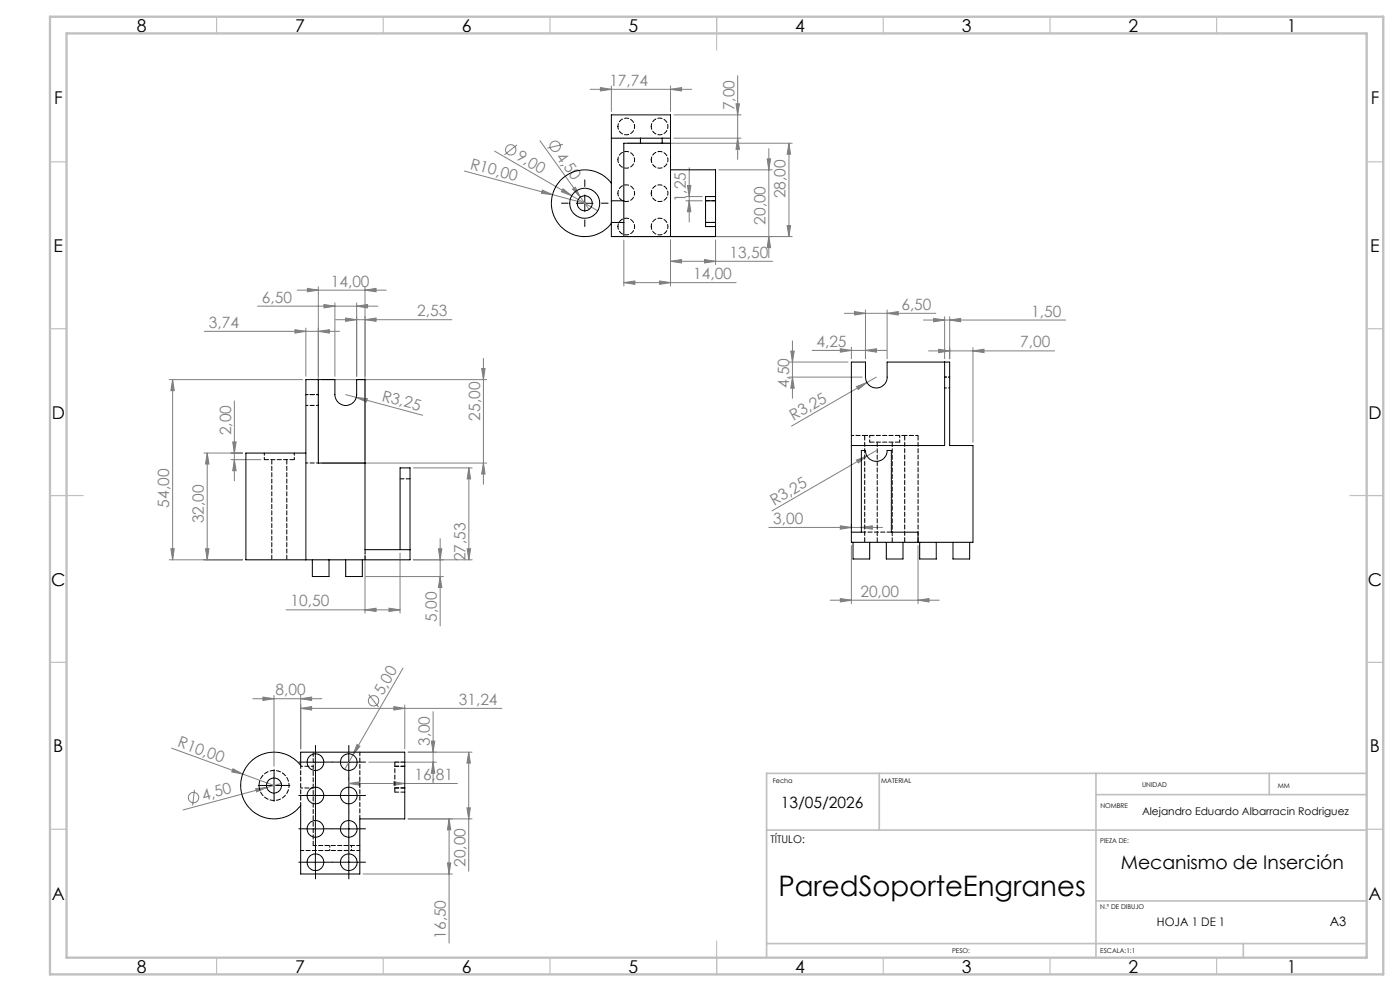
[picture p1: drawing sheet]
<svg xmlns="http://www.w3.org/2000/svg" width="420mm" height="297mm" viewBox="0 0 420 297" stroke-linecap="round" stroke-linejoin="round" font-family="sans-serif">
<g fill="none" stroke="#808080" stroke-width=".3">
<path d="M177.1 26.8h30.4M180.1 26.2l3.3 .6-3.3 .5zM183.4 25.7v7.7M201.2 26.8l3.3-.6v1.1zM201.2 25.7v7.7M202.2 34.4h20.1M220.8 31.1h1l-.5 3.3zM221.3 22.7v25.1M139.3 51.3l26.5 7M148.4 45.3l30.9 17.9M155.1 43.4l-3.8 3M162 42.2l14.7 20.6"/>
<path d="M162.7 57l3.1 1.3-3.3-.3zM165.8 58.3l9.6 2.6M168.9 43.3l-4.7 1.1M168.9 56.6l2.6 2.1-3.1-1.2zM171.8 56.7l.8-.6 1.5 3zM188.2 42.9h49.5M202.2 41.4h20.1M205.7 58.9h5M206.2 55.6h1.1l-.5 3.3zM206.8 50.3v16.2M215.7 50.9h16M221.3 41.4l.5 3.3h-1z"/>
<path d="M230.2 47.6h1l-.6 3.3zM230.6 44.6v32.7M236.7 42.9l.5 3.3h-1.1zM236.7 42.9v28M187.1 71.9v13.8M188.2 70.9h49.5M201.2 78.3l3.3-.5v1zM201.2 71.9v13.8M201.2 78.3h30.6M205.7 60.2h5M206.8 60.2l.5 3.3h-1.1zM211.3 77.8l3.4 .5-3.4 .5z"/>
<path d="M214.7 71.9v7.4M230.6 70.9l.6 3.3h-1zM236.1 67.6h1.1l-.5 3.3zM61.3 99.3h40.5M77.3 91.8h36M88.5 98.8l3.3 .5-3.3 .5zM89.1 87h26.8M91.8 98.3v14.5M92.2 86.4l3.3 .6-3.3 .5zM95.5 99.3l3.3-.5v1zM95.5 85.9v51.9M97.2 91.3l3.3 .5-3.3 .5z"/>
<path d="M100.5 90.8v22M100.6 95.8h34.9M103.7 95.3l3.3 .5-3.3 .5zM107 91.8l3.3-.5v1zM107 90.8v22M109.5 95.8l3.3-.5v1zM109.5 87l3.3-.6v1.1zM109.5 85.9v51.9M187.1 84.7l3.4-.5v1zM187.1 84.7h33.7M197.9 84.2l3.3 .5-3.3 .5zM253.3 93.9h27.4"/>
<path d="M256.4 93.4l3.2 .5-3.2 .5zM259.6 92.9v14.6M266.1 93.9l3.4-.5v1zM266.1 92.9v14.6M277 95.9h42.7M280.1 95.4l3.3 .5-3.3 .5zM283.4 94.9v12.6M284.9 95.9l3.3-.5v1zM284.9 94.9v12.6M50.8 113.8h40M51.8 113.8v54M51.8 113.8l.5 3.3h-1z"/>
<path d="M96.5 113.8h49.5M103.7 118.3l3.2 .8M106.9 119.1l3.3 .4-.3 1zM106.9 119.1l19.9 5.4M144.5 110.5h1l-.5 3.3zM145 107.4v37.7M236.7 108.5h17.7M236.7 113h22M237.2 105.2h1.1l-.6 3.3zM237.7 113l.6 3.3h-1.1zM237.7 102.2v17.2M243.6 105h22.4"/>
<path d="M252.1 104.5l3.3 .5-3.3 .5zM255.4 104v3.5M257 115.8l3.1-1.2-2.6 2.1zM259.6 105l3.4-.5v1zM262.9 113l-25.4 14.7M278.6 105.2h37.8M281.6 104.7l3.3 .5-3.3 .5zM291.9 105.2l3.3-.5v1zM291.9 104.2v28.3M61.2 135.8h11.6M62.2 135.8v32M62.2 135.8l.5 3.3h-1z"/>
<path d="M69.3 137.8h9M69.8 132.5h1l-.5 3.3zM70.3 120.2v23.9M70.3 137.8l.5 3.3h-1zM96.5 138.8h49.5M145 138.8l.5 3.3h-1zM257 137.9l3.1-1.2-2.6 2zM260.1 136.7l-28.5 16.4M262.9 135l-2.8 1.7M124 140.2h17.6M140.7 140.2v27.6M140.7 140.2l.5 3.3h-1z"/>
<path d="M230.6 158.1h34.2M252.1 157.6l3.3 .5-3.3 .5zM255.4 157.1v1.4M258.4 158.1l3.3-.5v1zM50.8 167.8h22M51.3 164.5h1l-.5 3.3zM61.7 164.5h1l-.5 3.3zM109.5 165.7v18.1M109.7 172.8h23.3M120 165.7v18.1M124 167.8h17.6M131.5 164.5h1l-.5 3.3z"/>
<path d="M132 172.8l.5 3.3h-1zM132 161.4v26.2M140.2 164.5h1l-.5 3.3zM249.1 179.9h32.7M252.1 179.4l3.3 .5-3.3 .5zM255.4 163.5v17.4M275.4 179.9l3.3-.5v1zM275.4 163.5v17.4M85.8 182.8h34.2M109.5 182.8l3.3-.5v1zM116.7 182.3l3.3 .5-3.3 .5zM75.8 209.4h20.8"/>
<path d="M78.9 208.9l3.3 .5-3.3 .5zM82.2 208.4v21.3M90.2 209.4l3.3-.5v1zM90.2 212.3l3.3-.5v1zM90.2 208.4v16M90.2 212.3h60.4M110.6 208.1l3 3.8M118.1 211.8l3.3 .5-3.3 .5zM120.9 200.2l-15 26.1M121.4 211.3v13.1M129.9 213.3v21.5M51.5 224.2l30.7 11.2"/>
<path d="M58.3 236.7l-.5 4.7M69.9 230.4l2.9 1.6-3.3-.7zM76.7 236.4l3.3-.4-3 1.3zM84.4 234.8l-29.5 7.9M104.6 234.8l3.4-.5v1zM104.6 234.4v1.4M104.6 234.8h32.6M105.9 226.3l-2.5 4.3M107.1 223.1l.9 .6-2.1 2.6zM110.6 228.4h20.3M118.1 234.3l3.3 .5-3.3 .5zM122.4 225.4h19.2"/>
<path d="M129.4 222.1h1l-.5 3.3zM129.9 228.4l.5 3.3h-1zM140.6 225.4v35.7M140.6 225.4l.5 3.3h-1zM122.4 245.4h19.2M134.2 258.6h1l-.5 3.3zM134.7 245.4l.5 3.3h-1zM134.7 245.4v37.2M140.1 242.1h1l-.5 3.3zM108.9 261.9h26.8"/>
<circle cx="153.2" cy="44.9" r="1.56"/>
<circle cx="166.5" cy="43.9" r="1.56"/>
<circle cx="112.1" cy="210" r="1.55"/>
<circle cx="58.1" cy="239" r="1.55"/>
</g>
<g fill="none" stroke="#000" stroke-width=".3" stroke-dasharray="15.2 1.3 1.3 1.3">
<path d="M175.4 55.9v-2M170.4 60.9h-2M175.4 65.9v2M180.4 60.9h2M79.7 235.4h-2.2M82.2 232.9v-2.3M82.2 237.9v2.2M84.7 235.4h2.3M92.1 238.4h-2.5M92.1 228.4h-2.5M94.6 235.9v-2.5M94.6 225.9v-2.5"/>
<path d="M94.6 230.9v2.5M97.1 238.4h2.5M97.1 228.4h2.5M102.1 238.4h-2.5M102.1 228.4h-2.5M104.6 235.9v-2.5M104.6 225.9v-2.5M104.6 230.9v2.5M107.1 238.4h2.5M107.1 228.4h2.5M92.1 258.4h-2.5M92.1 248.4h-2.5"/>
<path d="M94.6 255.9v-2.5M94.6 245.9v-2.5M94.6 250.9v2.5M94.6 240.9v2.5M97.1 258.4h2.5M97.1 248.4h2.5M102.1 258.4h-2.5M102.1 248.4h-2.5M104.6 255.9v-2.5M104.6 245.9v-2.5M104.6 250.9v2.5M104.6 240.9v2.5"/>
<path d="M107.1 258.4h2.5M107.1 248.4h2.5M94.6 260.9v2.5M104.6 260.9v2.5"/>
</g>
<g fill="none" stroke="#000" stroke-width=".3">
<path d="M175.4 58.4v5M172.9 60.9h5M79.7 235.4h5M82.2 232.9v5M92.1 238.4h5M92.1 228.4h5M94.6 225.9v5M94.6 235.9v5M102.1 238.4h5M102.1 228.4h5M104.6 225.9v5M104.6 235.9v5"/>
<path d="M92.1 258.4h5M92.1 248.4h5M94.6 245.9v5M94.6 255.9v5M102.1 258.4h5M102.1 248.4h5M104.6 245.9v5M104.6 255.9v5"/>
</g>
<g fill="none" stroke="#c0c0c0" stroke-width=".35">
<path d="M65 5v5M115 5v5M165 5v5M215 5v10M265 5v5M315 5v5M365 5v5M15 48.5h5M410 48.5h5M15 98.5h5M410 98.5h5M15 148.5h10"/>
<path d="M405 148.5h10M15 198.5h5M410 198.5h5M15 248.5h5M410 248.5h5M65 287v5M115 287v5M165 287v5M215 282v10M265 287v5M315 287v5M365 287v5"/>
</g>
<path d="M263.8 231.8v17M328.8 231.8v55.2M328.8 238.2h81.2M380.8 231.8v6.4M410 231.8h-180v55.2M230 248.8h180M328.8 270h81.2M230 282.8h180M373 282.8v4.2" fill="none" stroke="#c0c0c0" stroke-width=".5"/>
<path d="M15 5h400v287h-400zM20 10h390v277h-390z" fill="none" stroke="#c0c0c0" stroke-width=".7"/>
<g fill="#808080">
<path d="M171.8 56.7l.8-.6 1.5 3z"/>
<path d="M168.9 56.6l2.6 2.1-3.1-1.2z"/>
<path d="M69.9 230.4l2.9 1.6-3.3-.7z"/>
<path d="M162.7 57l3.1 1.3-3.3-.3z"/>
<path d="M76.7 236.4l3.3-.4-3 1.3z"/>
<path d="M257 137.9l3.1-1.2-2.6 2z"/>
<path d="M257 115.8l3.1-1.2-2.6 2.1z"/>
<path d="M107.1 223.1l.9 .6-2.1 2.6z"/>
<path d="M106.9 119.1l3.3 .4-.3 1z"/>
<path d="M259.6 105l3.4-.5v1zM252.1 104.5l3.3 .5-3.3 .5zM275.4 179.9l3.3-.5v1zM252.1 179.4l3.3 .5-3.3 .5z"/>
<path d="M109.5 95.8l3.3-.5v1zM103.7 95.3l3.3 .5-3.3 .5zM201.2 26.8l3.3-.6v1.1zM180.1 26.2l3.3 .6-3.3 .5zM266.1 93.9l3.4-.5v1zM256.4 93.4l3.2 .5-3.2 .5zM258.4 158.1l3.3-.5v1zM252.1 157.6l3.3 .5-3.3 .5z"/>
<path d="M92.2 86.4l3.3 .6-3.3 .5zM109.5 87l3.3-.6v1.1zM97.2 91.3l3.3 .5-3.3 .5zM107 91.8l3.3-.5v1zM281.6 104.7l3.3 .5-3.3 .5zM291.9 105.2l3.3-.5v1zM280.1 95.4l3.3 .5-3.3 .5zM284.9 95.9l3.3-.5v1zM78.9 208.9l3.3 .5-3.3 .5zM90.2 209.4l3.3-.5v1zM90.2 212.3l3.3-.5v1zM118.1 211.8l3.3 .5-3.3 .5z"/>
<path d="M95.5 99.3l3.3-.5v1zM88.5 98.8l3.3 .5-3.3 .5zM116.7 182.3l3.3 .5-3.3 .5zM109.5 182.8l3.3-.5v1zM197.9 84.2l3.3 .5-3.3 .5zM187.1 84.7l3.4-.5v1zM211.3 77.8l3.4 .5-3.4 .5zM201.2 78.3l3.3-.5v1z"/>
<path d="M145 138.8l.5 3.3h-1zM144.5 110.5h1l-.5 3.3zM134.2 258.6h1l-.5 3.3zM134.7 245.4l.5 3.3h-1zM129.9 228.4l.5 3.3h-1zM129.4 222.1h1l-.5 3.3z"/>
<path d="M132 172.8l.5 3.3h-1zM131.5 164.5h1l-.5 3.3z"/>
<path d="M51.8 113.8l.5 3.3h-1zM51.3 164.5h1l-.5 3.3zM62.2 135.8l.5 3.3h-1zM61.7 164.5h1l-.5 3.3zM140.7 140.2l.5 3.3h-1zM140.2 164.5h1l-.5 3.3zM69.8 132.5h1l-.5 3.3zM70.3 137.8l.5 3.3h-1zM220.8 31.1h1l-.5 3.3zM221.3 41.4l.5 3.3h-1zM236.7 42.9l.5 3.3h-1.1zM236.1 67.6h1.1l-.5 3.3zM206.2 55.6h1.1l-.5 3.3zM206.8 60.2l.5 3.3h-1.1zM237.2 105.2h1.1l-.6 3.3zM237.7 113l.6 3.3h-1.1zM140.6 225.4l.5 3.3h-1zM140.1 242.1h1l-.5 3.3z"/>
<path d="M230.2 47.6h1l-.6 3.3zM230.6 70.9l.6 3.3h-1z"/>
<path d="M104.6 234.8l3.4-.5v1zM118.1 234.3l3.3 .5-3.3 .5z"/>
</g>
<g fill="none" stroke="#000" stroke-width=".3">
<path d="M183.4 54.9a10 10 0 0 0-14.7-1.4 10 10 0 0 0 0 14.8 10 10 0 0 0 14.7-1.4M183.4 41.4h8.7M192.1 42.9h6.5M192.1 41.4h6.5M192.1 41.4v1.5M192.1 42.9h-5v17.3M198.6 41.4h2.6M198.6 42.9h2.6M198.6 41.4v1.5M201.2 50.9h13.5v9.3M214.7 58.9h-3v1.3M183.4 60.2v6.5"/>
<path d="M183.4 60.2h3.7M183.4 60.2v-25.8h17.8v36.5M183.4 66.7v4.2h31.3v-4.2M183.4 66.7h3.7M187.1 60.2v6.5M187.1 66.7v4.2M211.7 60.2v6.5M211.7 60.2h3M211.7 66.7h3M211.7 66.7v1.2h3M214.7 60.2v6.5M95.5 113.8v25h14"/>
<path d="M255.4 108.5h4.2v4.5a3.2 3.2 0 0 0 3.3 3.3 3.2 3.2 0 0 0 3.2-3.3v-4.5h18.8v25h7v29h-36.5zM283.4 108.5v25h-28M91.8 135.8h-18v32h18M255.4 159.5h3v-24.5h1.2a3.2 3.2 0 0 0 3.3 3.3 3.2 3.2 0 0 0 3.2-3.3h1.3v24.5h8v3M93.7 167.8v5h5v-5M103.7 167.8v5h5v-5M120 164.7v-24.5h3v27.6h-31.2M123 164.7h-13.5v-50.9h-2.5v4.5a3.3 3.3 0 0 1-3.3 3.2 3.3 3.3 0 0 1-3.2-3.2v-4.5h-8.7v54M255.9 162.5v5h5v-5M265.9 162.5v5h5v-5M275.9 162.5v5h5v-5M285.9 162.5v5h5v-5"/>
<path d="M74.8 228.7a10 10 0 0 1 15.4 .7v-4h31.2v20h-13.4v16.5h-17.8v-20.5a10 10 0 0 1-14.4 1.8 10 10 0 0 1-1-14.5z"/>
<circle cx="175.4" cy="60.9" r="4.5"/>
<circle cx="175.4" cy="60.9" r="2.25"/>
<circle cx="82.2" cy="235.4" r="2.26"/>
<circle cx="94.6" cy="228.4" r="2.5"/>
<circle cx="94.6" cy="238.4" r="2.5"/>
<circle cx="104.6" cy="228.4" r="2.51"/>
<circle cx="104.6" cy="238.4" r="2.51"/>
<circle cx="94.6" cy="248.4" r="2.5"/>
<circle cx="94.6" cy="258.4" r="2.5"/>
<circle cx="104.6" cy="248.4" r="2.51"/>
<circle cx="104.6" cy="258.4" r="2.51"/>
</g>
<path d="M95.5 118.3h-3.7M91.8 121.5h3.7M95.5 138.8h-3.7M94 236.1h-3.8M94 229.6h-3.8" fill="none" stroke="#000" stroke-width=".3" stroke-dasharray="1.3 .6" stroke-dashoffset=".7"/>
<path d="M79.3 137.8h9M81.5 137.8v30M260.9 132.5h9M263.2 132.5v30M271.4 130.5v32M267.4 159.5h-9M86 167.8v-30M259.4 162.5v-32M267.7 162.5v-30M275.4 162.5v-32M118.5 237.4v-9" fill="none" stroke="#000" stroke-width=".3" stroke-dasharray="1.3 .6" stroke-dashoffset="-.1"/>
<path d="M211.7 66.7h3M214.7 60.2h-3M120 143.5h3M109.5 167.8v-3.1M118.5 228.4h3M118.5 229.7h3M118.5 236.1h3M121.5 237.4h-3M121.5 236.1h-3M121.5 229.6h-3" fill="none" stroke="#000" stroke-width=".3" stroke-dasharray="1.3 .6" stroke-dashoffset=".1"/>
<path d="M79.3 135.8v2M88.3 137.8v-2M260.9 130.5v2M269.9 132.5v-2" fill="none" stroke="#000" stroke-width=".3" stroke-dasharray="1.3 .6" stroke-dashoffset=".6"/>
<path d="M185.4 37.9a2.5 2.5 0 0 1 3.6-2.2 2.5 2.5 0 0 1 .3 4.2 2.5 2.5 0 0 1-3.9-1.6v-.4M195.4 37.9a2.5 2.5 0 0 1 3.6-2.2 2.5 2.5 0 0 1 .3 4.2 2.5 2.5 0 0 1-3.9-1.6v-.4M185.4 47.9a2.5 2.5 0 0 1 3.6-2.2 2.5 2.5 0 0 1 .3 4.2 2.5 2.5 0 0 1-3.9-1.6v-.4M185.4 57.9a2.5 2.5 0 0 1 3.6-2.2 2.5 2.5 0 0 1 .3 4.2 2.5 2.5 0 0 1-3.9-1.6v-.4M195.4 47.9a2.5 2.5 0 0 1 3.6-2.2 2.5 2.5 0 0 1 .3 4.2 2.5 2.5 0 0 1-3.9-1.6v-.4M195.4 57.9a2.5 2.5 0 0 1 3.6-2.2 2.5 2.5 0 0 1 .3 4.2 2.5 2.5 0 0 1-3.9-1.6v-.4M185.4 67.9a2.5 2.5 0 0 1 3.6-2.2 2.5 2.5 0 0 1 .3 4.2 2.5 2.5 0 0 1-3.9-1.6v-.4M195.4 67.9a2.5 2.5 0 0 1 3.6-2.2 2.5 2.5 0 0 1 .3 4.2 2.5 2.5 0 0 1-3.9-1.6v-.4" fill="none" stroke="#000" stroke-width=".3" stroke-dasharray="1.3 .6" stroke-dashoffset=".4"/>
<path d="M283.4 113h1.5M283.4 116.3h1.5M98.9 253.4v1.5M105.4 253.4v1.5" fill="none" stroke="#000" stroke-width=".3" stroke-dasharray="1.3 .6" stroke-dashoffset=".8"/>
<path d="M255.4 130.5h4M271.4 130.5h4" fill="none" stroke="#000" stroke-width=".3" stroke-dasharray="1.3 .6" stroke-dashoffset=".5"/>
<path d="M259.4 130.5h12M90.2 229.4v12M94 253.4h14M108 254.9h-17.8" fill="none" stroke="#000" stroke-width=".3" stroke-dasharray="1.3 .6" stroke-dashoffset=".3"/>
<path d="M108 245.4v-20" fill="none" stroke="#000" stroke-width=".3" stroke-dasharray="1.3 .6" stroke-dashoffset=".2"/>
<path d="M94 225.4v28" fill="none" stroke="#000" stroke-width=".3" stroke-dasharray="1.3 .6"/>
<path d="M77.7 235.4a4.5 4.5 0 0 1 6.6-4 4.5 4.5 0 0 1 .5 7.7 4.5 4.5 0 0 1-7.1-3.2v-.5" fill="none" stroke="#000" stroke-width=".3" stroke-dasharray="1.3 .6" stroke-dashoffset="-.2"/>
<text font-size="8.5" x="233.5" y="268.7">ParedSoporteEngranes</text>
<text font-size="5.6" x="336.2" y="260.4">Mecanismo de Inserción</text>
<g font-size="5.3">
<text x="41" y="9.5">8</text>
<text x="88.5" y="9.5">7</text>
<text x="138.5" y="9.5">6</text>
<text x="188.5" y="9.5">5</text>
<text x="238.5" y="9.5">4</text>
<text x="288.5" y="9.5">3</text>
<text x="338.5" y="9.5">2</text>
<text x="386" y="9.5">1</text>
<text x="16.2" y="31.2">F</text>
<text x="411.2" y="31.2">F</text>
<text x="16.1" y="75.5">E</text>
<text x="411.1" y="75.5">E</text>
<text x="15.5" y="125.5">D</text>
<text x="410.5" y="125.5">D</text>
<text x="15.4" y="175.5">C</text>
<text x="410.4" y="175.5">C</text>
<text x="16" y="225.5">B</text>
<text x="411" y="225.5">B</text>
<text x="15.5" y="269.7">A</text>
<text x="410.5" y="269.7">A</text>
<text x="41" y="291.5">8</text>
<text x="88.5" y="291.5">7</text>
<text x="138.5" y="291.5">6</text>
<text x="188.5" y="291.5">5</text>
<text x="238.5" y="291.5">4</text>
<text x="288.5" y="291.5">3</text>
<text x="338.5" y="291.5">2</text>
<text x="386" y="291.5">1</text>
</g>
<g font-size="4.7" fill="#808080">
<text x="182.8" y="25.7">17,74</text>
<text x="220.3" y="33" transform="rotate(-90 220.3 33)">7,00</text>
<text x="154.6" y="47.7" transform="rotate(30 154.6 47.7)">9,00</text>
<text x="166.7" y="46.9" transform="rotate(54 166.7 46.9)">4,50</text>
<text x="140.8" y="50.6" transform="rotate(15 140.8 50.6)">R10,00</text>
<text x="235.7" y="59.4" transform="rotate(-90 235.7 59.4)">28,00</text>
<text x="205.8" y="60.6" transform="rotate(-90 205.8 60.6)">1,25</text>
<text x="229.7" y="67.3" transform="rotate(-90 229.7 67.3)">20,00</text>
<text x="218.9" y="77.3">13,50</text>
<text x="207.9" y="83.7">14,00</text>
<text x="99.2" y="85.9">14,00</text>
<text x="78.6" y="90.7">6,50</text>
<text x="125.2" y="94.8">2,53</text>
<text x="270.4" y="92.9">6,50</text>
<text x="309.4" y="94.9">1,50</text>
<text x="62.6" y="98.3">3,74</text>
<text x="244.9" y="104">4,25</text>
<text x="306.1" y="104.1">7,00</text>
<text x="236.7" y="116.4" transform="rotate(-90 236.7 116.4)">4,50</text>
<text x="114.3" y="120.1" transform="rotate(15 114.3 120.1)">R3,25</text>
<text x="69.3" y="130.5" transform="rotate(-90 69.3 130.5)">2,00</text>
<text x="144" y="126" transform="rotate(-90 144 126)">25,00</text>
<text x="238.1" y="126.2" transform="rotate(-30 238.1 126.2)">R3,25</text>
<text x="50.8" y="152.1" transform="rotate(-90 50.8 152.1)">54,00</text>
<text x="232.2" y="151.6" transform="rotate(-30 232.2 151.6)">R3,25</text>
<text x="61.2" y="156.9" transform="rotate(-90 61.2 156.9)">32,00</text>
<text x="232" y="157.1">3,00</text>
<text x="139.7" y="168.3" transform="rotate(-90 139.7 168.3)">27,53</text>
<text x="258.1" y="178.9">20,00</text>
<text x="87.2" y="181.7">10,50</text>
<text x="131" y="186.3" transform="rotate(-90 131 186.3)">5,00</text>
<text x="82.7" y="208.4">8,00</text>
<text x="114.8" y="208.6" transform="rotate(-60 114.8 208.6)">5,00</text>
<text x="137.6" y="211.2">31,24</text>
<text x="53.1" y="223.7" transform="rotate(20 53.1 223.7)">R10,00</text>
<text x="128.9" y="223.6" transform="rotate(-90 128.9 223.6)">3,00</text>
<text x="124.3" y="233.8">16,81</text>
<text x="61" y="240" transform="rotate(-15 61 240)">4,50</text>
<text x="139.6" y="259.8" transform="rotate(-90 139.6 259.8)">20,00</text>
<text x="133.7" y="281.3" transform="rotate(-90 133.7 281.3)">16,50</text>
</g>
<text font-size="4.7" x="234.3" y="242.1">13/05/2026</text>
<text font-size="3.9" x="398.9" y="277.7">A3</text>
<text font-size="3.5" x="347.1" y="277.7">HOJA 1 DE 1</text>
<g font-size="3.2">
<text x="342.6" y="244.3">Alejandro Eduardo Albarracin Rodriguez</text>
<text x="231.1" y="252.5">TÍTULO:</text>
</g>
<g font-size="2">
<text x="231.8" y="234.6">Fecha</text>
<text x="264.4" y="234.6">MATERIAL</text>
<text x="342.6" y="236">UNIDAD</text>
<text x="383.3" y="236.2">MM</text>
<text x="330.1" y="242.1">NOMBRE</text>
<text x="330.1" y="252.5">PIEZA DE:</text>
<text x="330.1" y="272.5">N.º DE DIBUJO</text>
<text x="285.6" y="285.5">PESO:</text>
<text x="330.1" y="285.6">ESCALA:1:1</text>
</g>
</svg>
